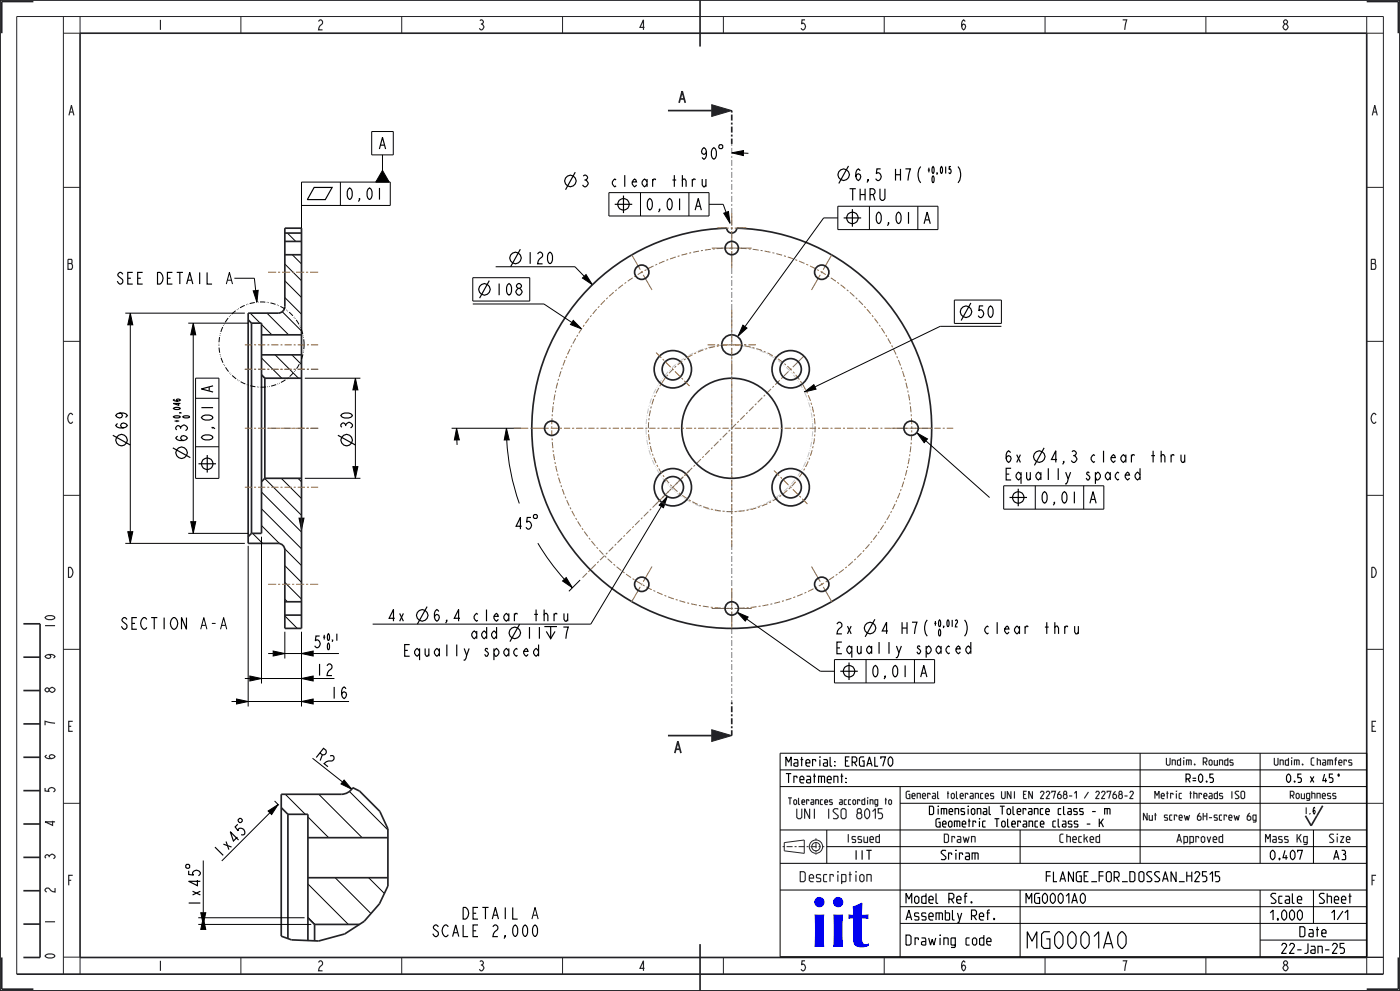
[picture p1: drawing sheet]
<svg xmlns="http://www.w3.org/2000/svg" width="420mm" height="297mm" viewBox="0 0 420 297" stroke-linecap="round" stroke-linejoin="round" font-family="sans-serif">
<g fill="none" stroke="#000" stroke-width=".3">
<path d="M85.5 79.1l5 5M86.2 69.8l2.5 2.5M87.7 76.3l2.8 2.8M75.1 93.8l3 3M78.5 97.2l3.1 3.1M80.1 93.8l6.5 6.5M84.7 93.4l5.8 5.8M85.5 89.2l5 5M85.5 84.1l5 5M78.5 112.3l1 1M78.5 107.3l6 6M82.5 106.3l7 7"/>
<path d="M87.6 106.3l2.9 2.9M75.8 159.8l3 3M78.5 157.5l5.3 5.4M78.5 152.5l12 12M78.5 147.5l12 12M79.4 143.4l11.1 11M84.4 143.3l6.1 6.1M89.4 143.3l1.1 1.1M85.4 164.5l5.1 5M85.5 179.6l.7 .7M85.5 174.5l5 5M85.5 169.5l5 5"/>
<path d="M85.5 184.6l3.7 3.7M90.2 184.3l.3 .3M85.6 238l6 6M95.6 238l13 13M104.8 237.2l11.6 11.5M92.4 244.8l6.2 6.2M92.4 275l2.1 2M92.4 264.9l12.1 12.1M100.5 263l10.8 10.8M110.6 263l4.7 4.8"/>
</g>
<path d="M213.5 31.4l6 1.7-6 1.8z" fill="#222226"/>
<path d="M213.5 31.4l6 1.7-6 1.8z" fill="none" stroke="#222226" stroke-width=".3"/>
<path d="M203.7 30.8l1-3.5 .9 3.5M204.1 29.7h1.1" fill="none" stroke="#222226" stroke-width=".51"/>
<path d="M213.5 218.7l6 1.8-6 1.7z" fill="#222226"/>
<g fill="none" stroke="#222226" stroke-width=".3">
<path d="M0 0h420v297h-420zM19 5v287M24 5v5h-5M72.3 5v5M120.5 5v5M168.8 5v5M217 5v5M265.3 5v5M313.5 5v5M361.8 5v5M410 5v5h5M19 56.2h5"/>
<path d="M410 56.2h5M19 102.3h5M410 102.3h5M19 148.5h5M410 148.5h5M19 194.6h5M410 194.6h5M213.5 218.7l6 1.8-6 1.7zM19 240.8h5M235.3 252.5l6-.8v4l-6-.7zM410 240.8h5M5 292v-287h410v287"/>
<path d="M19 286.9h5M24 287v5M72.3 287v5M120.5 287v5M168.8 287v5M217 287v5M265.3 287v5M313.5 287v5M361.8 287v5M410 286.9h5M415 287h-5v5"/>
<circle cx="244.8" cy="253.7" r="1.25"/>
<circle cx="244.8" cy="253.7" r="2"/>
</g>
<g fill="none" stroke="#222226" stroke-width=".51">
<path d="M0 0h420v297h-420zM200.4 33.1h13.1M85.5 68.4h5v119.9h-5v-23.5a2 2 0 0 0-2-2h-9v-69h9a2 2 0 0 0 2-2zM85.5 76.3h5M85.5 72.3h5M85.5 69.8h5M74.5 95.8l1 1M75.5 96.8h3v63h-3M75.5 96.8v63M176.3 86.7a59.8 59.8 0 0 1 41.7-18.3 1.5 1.5 0 0 0 1.5 1.4 1.5 1.5 0 0 0 1.5-1.4 60 60 0 0 1 56.3 76.1 60 60 0 0 1-87.6 35.9 60 60 0 0 1-13.4-93.7zM78.5 112.3l1 1M78.5 106.3h12"/>
<path d="M78.5 100.3h12M79.5 113.3v30M79.5 113.3h11M75.5 159.8l-1 1M79.5 143.3h11M79.5 143.3l-1 1M85.5 184.3h5M85.5 180.3h5M105.8 236.1l2.1 1 6.1 6.1 2.4 5.2v17.1l-2.6 5.4-4.6 5.2-5.8 3.8-7.8 2.1-8.1-.3-3.1-1.1v-42.6h18.6l1.6-.6 1.2-1.3M200.4 220.5h13.1M202.4 225.7l1-3.5 .9 3.5M202.8 224.5h1.1"/>
<path d="M84.4 242l2 2M86.4 244v37.3M86.4 244h6v37.9M92.4 251h24M396.8 241.5l-3.4 6-1.8-3M92.4 275l2 2M92.4 263h24M94.4 277h13.4M94.4 277v5M5 292h410"/>
<circle cx="201.8" cy="110.7" r="5.6"/>
<circle cx="201.8" cy="110.7" r="3.2"/>
<circle cx="219.5" cy="103.3" r="3"/>
<circle cx="237.2" cy="110.7" r="5.6"/>
<circle cx="237.2" cy="110.7" r="3.2"/>
<circle cx="219.5" cy="128.3" r="15"/>
<circle cx="201.8" cy="146" r="5.6"/>
<circle cx="201.8" cy="146" r="3.2"/>
<circle cx="237.2" cy="146" r="5.6"/>
<circle cx="237.2" cy="146" r="3.2"/>
</g>
<path d="M219.5 33.1v10M219.5 210.5v10" fill="none" stroke="#222226" stroke-width=".51" stroke-dasharray=".6 .6 1.8 .6" stroke-linecap="butt"/>
<path d="M219.5 43.1v167.4" fill="none" stroke="#7d7d80" stroke-width=".3" stroke-dasharray=".6 .6 1.8 .6" stroke-linecap="butt"/>
<g fill="none" stroke="#000" stroke-width=".35">
<path d="M94.2 56.2h5.4l-2 3.6h-5.4zM172.6 51.6l-2.9 5.3M187 58.6v5.3M210.7 53.7v1.7l.3 .6h.4l.4-.6M211.8 53.7v2.3M215.7 43.7l.2-.3h.6l.3 .3v.5l-.3 .3h-.6l-.2-.3zM254.6 49.7l-3 5.3M156.1 74.7l-2.9 5.2M184.4 61.2h5.3M253.1 65.3h5.2M255.7 62.7v5.2M62.1 81.6v3.5h1.5"/>
<path d="M146.8 84.1l-2.9 5.3M291.3 90.8l-3 5.3M33.8 130.4l5.3 3M51.8 134.2l5.3 2.9M59.5 139h5.3M62.2 136.4v5.2M101.4 130.4l5.2 3M313.2 134.2l-2.9 5.3M354.3 136.3v1.7l.4 .6h.3l.4-.6M355.4 136.3v2.3M160.3 154.2h.6l.3 .3v.6l-.3 .3h-.6l-.3-.3v-.6zM302.9 149.1h5.2"/>
<path d="M305.5 146.5v5.2M342 142.4l-.7-.9a1.26 1.26 0 0 0-.8 1.2 1.26 1.26 0 0 0 .8 1.1l.7-.8M342 140.3v3.5M38.1 185.7l-.6-.6a.82 .82 0 0 0-.9 .9l.6 .5a1.09 1.09 0 0 1 .9 .9 1.09 1.09 0 0 1-.6 1.2 1.2 1.2 0 0 1-1.1-.9M128.1 181.8l-2.9 5.2M155.9 187l-2.9 5.3M161.6 195.2l-.8-.9a1.26 1.26 0 0 0-.8 1.2 1.26 1.26 0 0 0 .8 1.2l.8-.9M161.6 193.2v3.5M163.9 189.2l1.3 2.2 1.3-2.2M165.2 187.8v3.6M169.2 183.8v1.8l.4 .6h.3l.4-.6M170.3 183.8v2.4"/>
<path d="M254.7 198.5v5.3M262.5 185.6l-2.9 5.2M291.2 194.5l-.7-.9a1.26 1.26 0 0 0-.8 1.2 1.26 1.26 0 0 0 .8 1.1l.7-.9M291.2 192.4v3.5M322.4 187.6v1.8l.4 .6h.3l.4-.6M323.5 187.6v2.4M252.1 201.2h5.2M55.7 259.3l.3-.2h.6l.3 .2v.6l-.3 .3h-.6l-.3-.3zM71.4 245.7l.5-.4h.4l.4 .4v.4l-.4 .4h-.4l-.5-.4z"/>
<circle cx="171.1" cy="54.2" r="1.72"/>
<circle cx="253.1" cy="52.4" r="1.72"/>
<circle cx="154.6" cy="77.3" r="1.72"/>
<circle cx="187" cy="61.2" r="1.74"/>
<circle cx="255.7" cy="65.3" r="1.74"/>
<circle cx="145.3" cy="86.7" r="1.72"/>
<circle cx="289.8" cy="93.4" r="1.72"/>
<circle cx="36.5" cy="131.9" r="1.72"/>
<circle cx="54.5" cy="135.7" r="1.72"/>
<circle cx="62.1" cy="139" r="1.74"/>
<circle cx="104" cy="131.9" r="1.72"/>
<circle cx="311.7" cy="136.8" r="1.72"/>
<circle cx="305.5" cy="149.1" r="1.74"/>
<circle cx="126.6" cy="184.4" r="1.72"/>
<circle cx="154.4" cy="189.7" r="1.72"/>
<circle cx="261" cy="188.2" r="1.72"/>
<circle cx="254.7" cy="201.1" r="1.74"/>
</g>
<g fill="#000">
<path d="M114.7 51.1l2.1 3.5h-4.1zM219.5 45.8l3.5-.7v1.5zM217.1 63.9l1.4-.5 .5 3.5zM39.1 93.8l.7 3.5h-1.5zM58 96.8l.7 3.5h-1.5zM76 87.2l1.5-.2-.4 3.6zM172 96l2.5 2.6-3.4-1.3zM174.7 83.3l1.1-1 1.9 3zM106.6 113.3l.8 3.5h-1.5zM222.9 97.4l1.2 .9-2.7 2.4zM241.3 117.5l2.9-2.2 .6 1.3zM137 128.3l.8 3.5-1.5 .1z"/>
<path d="M151.9 128.3l.9 3.5-1.5 .1zM275.1 129.8l3.1 1.7-1 1.2zM57.2 156.3h1.5l-.7 3.5zM89.7 155.3h1.5l-.7 3.5zM105.9 139.8h1.5l-.8 3.5zM200.2 148.8l-1.2 3.4-1.2-.8zM38.3 159.3h1.5l-.7 3.5zM168.8 174.1l1.1-1 1.8 3zM82 195.1l3.5 .8-3.5 .7zM90.5 195.9l3.5-.8v1.5zM221.2 183.5l3.2 1.4-.8 1.2zM71 209.5l3.5 .7-3.5 .8z"/>
<path d="M75 202.6l3.5 .7-3.5 .8zM90.5 210.2l3.5-.7v1.5zM90.5 203.3l3.5-.7v1.5zM103.2 233.8l2.3 2.7-3.2-1.6zM80.4 243.1l3-2-1.9 3zM60.2 273.5h1.5l-.7 3.5zM61 275l.7 3.5h-1.5z"/>
</g>
<g fill="none" stroke="#000" stroke-width=".3">
<path d="M111.5 39.4h6.5v7h-6.5zM102.1 54.6v7M114.7 51.1l2.1 3.5h-4.1zM114.7 46.4v4.7M182.7 57.7h30v7h-30zM192.1 57.7v7M206.7 57.7v7M219.5 45.8l3.5-.7v1.5zM223 45.9l1.5 .1M90.5 61.6h26.6v-7h-26.6v13.8M148.7 79.9h23.8l2.8 2.9M212.7 61.2h4.3l.8 2.4"/>
<path d="M217.1 63.9l1.4-.5 .5 3.5zM251.3 65.3h-4.2l-23.6 32.6M251.3 61.8h30.1v7h-30.1zM260.8 61.8v7M275.3 61.8v7M37.6 93.8h35.9M39.1 93.8l.7 3.5h-1.5zM39.1 97.3v62M56.5 96.8h18M58 96.8l.7 3.5h-1.5zM70.3 83.4h6l.4 3.7M76 87.2l1.5-.2-.4 3.6z"/>
<path d="M141.8 83.2h17.1v7h-17.1zM141.8 91.1h21.4l8.4 5.5M172 96l2.5 2.6-3.4-1.3zM174.7 83.3l1.1-1 1.9 3zM222.9 97.4l1.2 .9-2.7 2.4zM286.3 89.9h14.1v7h-14.1zM300.4 97.8h-18.3l-37.6 18.2M58 100.3v56M58.7 113.3h7v30.1h-7zM58.7 119.4h7M91.5 113.3h16.6M106.6 113.3l.8 3.5h-1.5z"/>
<path d="M106.6 116.8v23M241.3 117.5l2.9-2.2 .6 1.3zM58.7 133.9h7M105.9 139.8h1.5l-.8 3.5zM135.5 128.3h20.9M137 128.3l.8 3.5-1.5 .1zM137.1 131.8v1.5M151.9 128.3l.9 3.5-1.5 .1zM152 131.8a67.6 67.6 0 0 0 3.8 19.1M275.1 129.8l3.1 1.7-1 1.2zM277.7 132.1l19.2 17M38.3 159.3h1.5l-.7 3.5z"/>
<path d="M56.5 159.8h18M57.2 156.3h1.5l-.7 3.5zM89.7 155.3h1.5l-.7 3.5zM91.5 143.3h16.6M198.4 151.8l-21.2 35.2h-65.4M200.2 148.8l-1.2 3.4-1.2-.8zM301.1 145.6h30v7h-30zM310.6 145.6v7M325.1 145.6v7M37.6 162.8h35.9M74.5 163.6v48.1M78.5 160.8v44"/>
<path d="M161.4 162.8l3.7 5.6 4.2 5.2M168.8 174.1l1.1-1 1.8 3zM174 173.8l-3.3 3.4M80.5 195.9h1.5M82 195.1l3.5 .8-3.5 .7zM85.5 195.9h5M85.5 189.3v8.1M90.5 195.9l3.5-.8v1.5zM90.5 189.3v22.4M94 195.9h7.7M221.2 183.5l3.2 1.4-.8 1.2zM224 185.5l22.1 15.7h4.2"/>
<path d="M250.3 197.7h30.1v7h-30.1zM259.8 197.7v7M274.3 197.7v7M69.5 210.2h1.5M71 209.5l3.5 .7-3.5 .8zM73.5 203.3h1.5M74.5 210.2h16M75 202.6l3.5 .7-3.5 .8zM78.5 203.3h12M90.5 210.2l3.5-.7v1.5zM90.5 203.3l3.5-.7v1.5zM94 210.2h10.7"/>
<path d="M93.8 227.2l9 7.2M103.2 233.8l2.3 2.7-3.2-1.6zM234 225.7h176v61h-176zM234 235.7h176M234 230.7h176M270 235.7v51M342 225.7v33M378 225.7v33M61 257.9v15.6M80.4 243.1l3-2-1.9 3zM81 243.6l-14.5 14.4M82.4 240.1l1.3 1.2"/>
<path d="M234 258.7h176M234 248.7h176M248 253.7h162M248 248.7v10M270 240.7h140M306 248.7v10M394 248.7v10M59.5 277h33.9M59.5 275h31.9M60.2 273.5h1.5l-.7 3.5zM61 275l.7 3.5h-1.5zM234 266.7h176"/>
<path d="M270 276.7h140M270 271.7h140M306 266.7v20M378 266.7v20M394 266.7v10M378 281.7h32"/>
</g>
<path d="M234.8 253.7h12.5M244.8 251.2v5" fill="none" stroke="#222226" stroke-width=".3" stroke-dasharray=".6 .6 1.8 .6" stroke-linecap="butt"/>
<g fill="none" stroke="#222226" stroke-width=".5">
<path d="M210 0v14M10 .5h-9.5v9.5M24 10h386v277h-386zM410 .5h9.5v9.5M7 187h5v100h-5M7 197h5M7 217h5M7 207h5M7 237h5M7 227h5M7 257h5M7 247h5"/>
<path d="M7 277h5M7 267h5M.5 287v9.5h9.5M210 283v14M419.5 287v9.5h-9.5"/>
</g>
<g fill="none" stroke="#963" stroke-width=".3">
<path d="M73.5 110.7h2.1M76.2 110.7h.6M77.4 110.7h2.2M80.2 110.7h.6M81.4 110.7h2.2M84.2 110.7h.6M85.3 110.7h2.2M88.1 110.7h.6M89.3 110.7h2.2M92.1 110.7h.6M93.3 110.7h2.2M228.7 119.2l-1.4 1.4"/>
<path d="M229.5 118.3l-.4 .5M231.3 116.6l-1.3 1.3M232.2 115.7l-.5 .4M233.9 113.9l-1.3 1.4M234.8 113.1l-.4 .4M236.6 111.3l-1.4 1.4M237.4 110.5l-.4 .4M241.2 106.7l-3.4 3.3M80.5 128.3h2.4M83.5 128.3h.6M84.7 128.3h2.4M87.7 128.3h.6"/>
<path d="M88.8 128.3h2.5M91.9 128.3h.5M93 128.3h2.5M208.5 139.4l-.4 .4M210.3 137.6l-1.4 1.4M211.1 136.7l-.4 .5M212.9 135l-1.3 1.3M213.8 134.1l-.5 .4M215.5 132.3l-1.3 1.4M216.4 131.5l-.4 .4M218.2 129.7l-1.4 1.4M219 128.9l-.4 .4"/>
<path d="M220.8 127.1l-1.4 1.3M221.6 126.2l-.4 .5M223.4 124.5l-1.3 1.3M224.3 123.6l-.5 .4M226.1 121.8l-1.4 1.4M226.9 121l-.4 .4M267.4 128.3h5.2M273.2 128.3h.6M274.4 128.3h5.3M189.2 158.6l-1.3 1.4M190.1 157.8l-.4 .4M191.9 156l-1.4 1.4"/>
<path d="M192.7 155.1l-.4 .5M194.5 153.4l-1.4 1.3M195.4 152.5l-.5 .4M197.1 150.7l-1.3 1.4M198 149.9l-.4 .4M199.8 148.1l-1.4 1.4M200.6 147.3l-.4 .4M202.4 145.5l-1.4 1.3M203.2 144.6l-.4 .5M205 142.9l-1.3 1.3M205.9 142l-.5 .4M207.7 140.2l-1.4 1.4"/>
<path d="M174.7 173.1h.1M176.1 171.8l-1.4 1.3M177 170.9l-.5 .4M178.7 169.1l-1.3 1.4M179.6 168.3l-.4 .4M181.4 166.5l-1.4 1.4M182.2 165.7l-.4 .4M184 163.9l-1.4 1.3M184.8 163l-.4 .5M186.6 161.3l-1.3 1.3M187.5 160.4l-.5 .4"/>
</g>
<path d="M243.8 128.3a25 25 0 0 0-36.9-21.9 25 25 0 0 0-1.7 42.9 25 25 0 0 0 38.5-18.9l.1-2.1" fill="none" stroke="#c2c2cc" stroke-width=".3" stroke-dasharray="1.6 .5 .2 .3 .2 .5" stroke-linecap="butt"/>
<path d="M91.2 103.3a12.8 12.8 0 0 0-18.7-11.3 12.8 12.8 0 0 0-1.2 21.9 12.8 12.8 0 0 0 19.8-9.2l.1-1.4" fill="none" stroke="#000" stroke-width=".3" stroke-dasharray="1.6 .5 .2 .3 .2 .5" stroke-linecap="butt"/>
<path d="M244.5 128.3a25 25 0 0 0-36.9-21.9 25 25 0 0 0-1.7 42.9 25 25 0 0 0 38.5-18.9l.1-2.1M273.5 128.3a54 54 0 0 0-79.9-47.3 54 54 0 0 0-3.2 92.9 54 54 0 0 0 83-41.9l.1-3.7" fill="none" stroke="#963" stroke-width=".3" stroke-dasharray=".6 .6 1.8 .6" stroke-linecap="butt"/>
<!-- layer: 02___PRT_ALL_AXES -->
<g fill="none" stroke="#963" stroke-width=".3">
<path d="M189.4 76.3l2.7 4.5M213.5 74.3h5.1M215.1 68.3h3.5M219.2 74.3h.6M219.2 68.3h.6M219.5 64v3.4M219.5 68v.6M219.5 69.2v5.4M219.5 75.2v5.1M220.4 74.3h5.1M220.4 68.3h3.5M249.6 76.3l-2.6 4.5"/>
<path d="M80.5 81.6h2.4M83.5 81.6h.6M84.7 81.6h2.4M87.7 81.6h.6M88.8 81.6h2.5M91.9 81.6h.5M93 81.6h2.5M192.4 81.3l.3 .5M193 82.4l2.6 4.5M219.5 92.8v2.4M219.5 95.8v2.6M219.5 99v.6"/>
<path d="M246.1 82.4l-2.7 4.5M246.7 81.3l-.3 .5M73.5 110.7h2.1M73.5 103.3h2.1M76.2 110.7h.6M76.2 103.3h.6M77.4 110.7h2.2M77.4 103.3h2.2M80.2 110.7h.6M80.2 103.3h.6M81.4 110.7h2.2M81.4 103.3h2.2"/>
<path d="M84.2 110.7h.6M84.2 103.3h.6M85.3 110.7h2.2M85.3 103.3h2.2M88.1 110.7h.6M88.1 103.3h.6M89.3 110.7h2.2M89.3 103.3h2.2M92.1 110.7h.6M92.1 103.3h.6M93.3 110.7h2.2M93.3 103.3h2.2"/>
<path d="M196.8 105.7l1.6 1.5M198.8 107.6l.4 .5M199.7 108.5l1.5 1.5M201.6 110.5l.5 .4M202.5 111.3l1.5 1.6M204.5 113.3l.4 .4M205.3 114.1l1.6 1.6M212.3 103.3h2.3M215.2 103.3h.6M216.3 103.3h2.3M219.2 103.3h.6M219.5 100.2v2.2"/>
<path d="M219.5 103v.6M219.5 104.2v2.3M219.5 107.1v.6M219.5 108.3v4.2M219.5 113.1v.6M219.5 114.3v2M219.5 116.9v.6M219.5 118.1v1.9M220.4 103.3h2.3M223.3 103.3h.1M223.3 103.3h.6M224.5 103.3h2.3"/>
<path d="M73.5 128.3h2.1M76.2 128.3h.6M77.4 128.3h2.2M80.2 128.3h.6M81.4 128.3h2.2M84.2 128.3h.6M85.3 128.3h2.2M88.1 128.3h.6M89.3 128.3h2.2M92.1 128.3h.6M93.3 128.3h2.2M154.1 128.3h4.4"/>
<path d="M159.1 128.3h5.5M165.2 128.3h2.2M168 128.3h.6M169.2 128.3h1.8M171.6 128.3h.6M172.8 128.3h1.9M175.3 128.3h.6M176.5 128.3h1.9M179 128.3h.6M180.2 128.3h1.8M182.6 128.3h.6M183.8 128.3h1.9"/>
<path d="M186.3 128.3h.6M187.5 128.3h1.8M189.9 128.3h.6M191.1 128.3h1.9M193.6 128.3h.6M194.8 128.3h1.9M197.3 128.3h.6M198.5 128.3h1.8M200.9 128.3h.6M202.1 128.3h1.9M204.6 128.3h.6M205.8 128.3h1.8"/>
<path d="M208.2 128.3h.6M209.4 128.3h1.9M211.9 128.3h.6M213.1 128.3h1.9M215.6 128.3h.6M216.8 128.3h1.8M219.2 128.3h.6M219.5 120.6v.6M219.5 121.8v1.9M219.5 124.3v.6M219.5 125.5v1.9M219.5 128v.6"/>
<path d="M219.5 129.2v1.9M219.5 131.7v.6M219.5 132.9v1.8M219.5 135.3v.6M219.5 136.5v1.9M219.5 139v.6M220.4 128.3h2M223 128.3h.6M224.2 128.3h1.9M226.7 128.3h.6M227.9 128.3h1.9M230.4 128.3h.6"/>
<path d="M231.6 128.3h2M234.2 128.3h.6M235.4 128.3h1.9M237.9 128.3h.6M239.1 128.3h2M241.7 128.3h.6M242.9 128.3h1.9M245.4 128.3h.6M246.6 128.3h2M249.2 128.3h.6M250.4 128.3h1.9M252.9 128.3h.6"/>
<path d="M254.1 128.3h1.9M256.6 128.3h.6M257.8 128.3h2M260.4 128.3h.6M261.6 128.3h1.9M264.1 128.3h.6M265.3 128.3h2M267.9 128.3h.6M269.1 128.3h1.9M271.6 128.3h.6M272.8 128.3h1.9M275.3 128.3h.6"/>
<path d="M276.5 128.3h2M279.1 128.3h.6M280.3 128.3h1.9M282.8 128.3h.6M284 128.3h2M73.5 146h2.1M76.2 146h.6M77.4 146h2.2M80.2 146h.6M81.4 146h2.2M84.2 146h.6M85.3 146h2.2"/>
<path d="M88.1 146h.6M89.3 146h2.2M92.1 146h.6M93.3 146h2.2M198.4 149.5l-1.6 1.5M199.2 148.6l-.4 .5M201.2 146.7l-1.5 1.5M202.1 145.8l-.5 .4M204 143.8l-1.5 1.6M204.9 143l-.4 .4M206.9 141l-1.6 1.6M219.5 140.2v1.8"/>
<path d="M219.5 142.6v.6M219.5 143.8v1.8M219.5 146.2v.6M219.5 147.4v1.9M219.5 149.9v.6M219.5 151.1v1.8M219.5 153.5v.6M219.5 154.7v1.9M219.5 157.2v.6M219.5 158.4v1.8M232.2 141l1.5 1.6M234.2 143l.4 .4"/>
<path d="M235 143.8l1.6 1.6M237 145.8l.4 .4M237.8 146.7l1.6 1.5M239.8 148.6l.4 .5M240.7 149.5l1.5 1.5M80.5 175.1h2.4M83.5 175.1h.6M84.7 175.1h2.4M87.7 175.1h.6M88.8 175.1h2.5M91.9 175.1h.5M93 175.1h2.5"/>
<path d="M192.1 175.9l-2.7 4.5M192.7 174.9l-.3 .5M195.6 169.8l-2.6 4.5M219.5 160.8v.6M219.5 162v1.8M219.5 176.3v5.1M243.4 169.8l2.7 4.5M246.4 174.9l.3 .5M247 175.9l2.6 4.5M213.5 182.3h5.1M219.2 182.3h.6M219.5 182v.6"/>
<path d="M219.5 183.2v5.1M220.4 182.3h5.1"/>
</g>
<g fill="none" stroke="#222226" stroke-width=".51">
<circle cx="219.5" cy="74.3" r="2"/>
<circle cx="192.5" cy="81.6" r="2.15"/>
<circle cx="246.5" cy="81.6" r="2.15"/>
<circle cx="165.5" cy="128.3" r="2.15"/>
<circle cx="273.3" cy="128.3" r="2.15"/>
<circle cx="192.5" cy="175.1" r="2.15"/>
<circle cx="246.5" cy="175.1" r="2.15"/>
<circle cx="219.5" cy="182.3" r="2"/>
</g>
<text font-size="20.4" fill="#0000f0" x="243" y="283.7">iit</text>
<text font-size="6.5" x="307.2" y="284.2">MG0001A0</text>
<g font-size="6.4">
<text x="273.9" y="54.8">(</text>
<text x="285.6" y="54.8">)</text>
<text x="275.8" y="190.7">(</text>
<text x="287.6" y="190.7">)</text>
</g>
<g font-size="4.6">
<text x="113.3" y="44.7">A</text>
<text x="209.7" y="47.7">90</text>
<text x="103.4" y="59.8">0,01</text>
<text x="174" y="56">3</text>
<text x="182.5" y="56">clear thru</text>
<text x="256" y="54.1">6,5 H7</text>
<text x="193.5" y="63">0,01</text>
<text x="208" y="63">A</text>
<text x="254.1" y="60.1">THRU</text>
<text x="262.1" y="67.1">0,01</text>
<text x="276.7" y="67.1">A</text>
<text x="157.6" y="79.1">120</text>
<text x="34.6" y="85.1">SEE DETAIL</text>
<text x="67.3" y="85.1">A</text>
<text x="148.3" y="88.5">108</text>
<text x="292.7" y="95.2">50</text>
<text x="63.9" y="118.1" transform="rotate(-90 63.9 118.1)">A</text>
<text x="38.2" y="129" transform="rotate(-90 38.2 129)">69</text>
<text x="105.7" y="129" transform="rotate(-90 105.7 129)">30</text>
<text x="56.2" y="132.8" transform="rotate(-90 56.2 132.8)">63</text>
<text x="63.9" y="132.6" transform="rotate(-90 63.9 132.6)">0,01</text>
<text x="301.1" y="138.6">6x</text>
<text x="301.1" y="143.8">Equally spaced</text>
<text x="314.7" y="138.6">4,3</text>
<text x="326.4" y="138.6">clear thru</text>
<text x="311.9" y="150.8">0,01</text>
<text x="326.4" y="150.8">A</text>
<text x="154.1" y="158.6">45</text>
<text x="37.8" y="188.6">SECTION</text>
<text x="60.4" y="188.6">A-A</text>
<text x="116" y="186.2">4x</text>
<text x="129.6" y="186.2">6,4</text>
<text x="140.8" y="191.4">add</text>
<text x="141.2" y="186.2">clear thru</text>
<text x="157.4" y="191.4">11</text>
<text x="168.3" y="191.4">7</text>
<text x="250.3" y="190">2x</text>
<text x="263.9" y="190">4 H7</text>
<text x="294.4" y="190">clear thru</text>
<text x="93.7" y="194.1">5</text>
<text x="120.7" y="196.7">Equally spaced</text>
<text x="250.3" y="195.9">Equally spaced</text>
<text x="94.4" y="202.5">12</text>
<text x="261.1" y="202.9">0,01</text>
<text x="275.7" y="202.9">A</text>
<text x="98.8" y="209.4">16</text>
<text x="94.3" y="226.6" transform="rotate(38 94.3 226.6)">R2</text>
<text x="65.9" y="257.4" transform="rotate(-45 65.9 257.4)">1x45</text>
<text x="60.1" y="272.1" transform="rotate(-90 60.1 272.1)">1x45</text>
<text x="139.9" y="275.5">DETAIL A</text>
<text x="130.7" y="280.7">SCALE</text>
<text x="148.3" y="280.7">2,000</text>
</g>
<g font-size="3.9" fill="#222226">
<text x="46.9" y="9">1</text>
<text x="95" y="9">2</text>
<text x="143.2" y="9">3</text>
<text x="191.4" y="9">4</text>
<text x="239.7" y="9">5</text>
<text x="287.9" y="9">6</text>
<text x="336.2" y="9">7</text>
<text x="384.5" y="9">8</text>
<text x="20.2" y="34.6">A</text>
<text x="411.2" y="34.6">A</text>
<text x="19.9" y="80.7">B</text>
<text x="410.9" y="80.7">B</text>
<text x="20" y="126.9">C</text>
<text x="411" y="126.9">C</text>
<text x="19.9" y="173">D</text>
<text x="410.9" y="173">D</text>
<text x="16.5" y="188.7" transform="rotate(-90 16.5 188.7)">10</text>
<text x="16.5" y="198" transform="rotate(-90 16.5 198)">9</text>
<text x="16.5" y="208" transform="rotate(-90 16.5 208)">8</text>
<text x="16.5" y="218" transform="rotate(-90 16.5 218)">7</text>
<text x="20" y="219.2">E</text>
<text x="411" y="219.2">E</text>
<text x="16.5" y="228" transform="rotate(-90 16.5 228)">6</text>
<text x="16.5" y="238" transform="rotate(-90 16.5 238)">5</text>
<text x="238" y="245.4">UNI ISO 8015</text>
<text x="16.5" y="248" transform="rotate(-90 16.5 248)">4</text>
<text x="16.5" y="258" transform="rotate(-90 16.5 258)">3</text>
<text x="16.5" y="268" transform="rotate(-90 16.5 268)">2</text>
<text x="20" y="265.3">F</text>
<text x="238" y="264.2">Description</text>
<text x="411" y="265.3">F</text>
<text x="16.5" y="277.5" transform="rotate(-90 16.5 277.5)">1</text>
<text x="16.5" y="287.7" transform="rotate(-90 16.5 287.7)">0</text>
<text x="46.9" y="291">1</text>
<text x="95" y="291">2</text>
<text x="143.2" y="291">3</text>
<text x="191.4" y="291">4</text>
<text x="239.7" y="291">5</text>
<text x="287.9" y="291">6</text>
<text x="336.2" y="291">7</text>
<text x="384.5" y="291">8</text>
</g>
<g font-size="3.9">
<text x="313.1" y="264.2">FLANGE_FOR_DOSSAN_H2515</text>
<text x="271.2" y="275.7">Assembly Ref.</text>
<text x="271.2" y="270.7">Model Ref.</text>
<text x="307.2" y="270.7">MG0001A0</text>
<text x="380.2" y="275.7">1,000</text>
<text x="380.2" y="270.7">Scale</text>
<text x="395.2" y="270.7">Sheet</text>
<text x="398.9" y="275.7">1/1</text>
<text x="389.4" y="280.7">Date</text>
<text x="271.2" y="283.2">Drawing code</text>
<text x="383.5" y="285.7">22-Jan-25</text>
</g>
<g font-size="3.6">
<text x="235.2" y="229.6">Material:ERGAL70</text>
<text x="235.2" y="234.6">Treatment:</text>
<text x="255.8" y="257.6">IIT</text>
<text x="281.5" y="257.6">Sriram</text>
<text x="380.6" y="257.6">0,407</text>
<text x="399.8" y="257.6">A3</text>
</g>
<g font-size="3.3">
<text x="355.2" y="234.5">R=0.5</text>
<text x="385.3" y="234.5">0.5 x 45°</text>
<text x="275.8" y="244.1">Dimensional Tolerance class - m</text>
<text x="277.8" y="247.9">Geometric Tolerance class - K</text>
</g>
<g font-size="3.3" fill="#222226">
<text x="253.2" y="252.5">Issued</text>
<text x="283.2" y="252.5">Drawn</text>
<text x="317.2" y="252.5">Checked</text>
<text x="352.2" y="252.5">Approved</text>
<text x="379.2" y="252.5">Mass Kg</text>
<text x="398.1" y="252.5">Size</text>
</g>
<g font-size="2.9" fill="#222226">
<text x="348.9" y="229.3">Undim. Rounds</text>
<text x="381.2" y="229.3">Undim. Chamfers</text>
<text x="269.1" y="239.3">General tolerances UNI EN 22768-1 / 22768-2 Metric threads ISO</text>
<text x="386.3" y="239.3">Roughness</text>
<text x="342" y="245.8">Nut screw 6H-screw 6g</text>
</g>
<g font-size="2.7">
<text x="278" y="52">+0,015</text>
<text x="279.2" y="54.8">0</text>
<text x="56.9" y="125.7" transform="rotate(-90 56.9 125.7)">0</text>
<text x="54.1" y="126.8" transform="rotate(-90 54.1 126.8)">+0,046</text>
<text x="280" y="187.9">+0,012</text>
<text x="281.1" y="190.7">0</text>
<text x="96.6" y="192">+0,1</text>
<text x="97.8" y="194.8">0</text>
</g>
<text font-size="2.6" fill="#222226" x="234.1" y="241.1">Tolerances according to</text>
<text font-size="2.6" x="391.3" y="244">1.6</text>
</svg>
